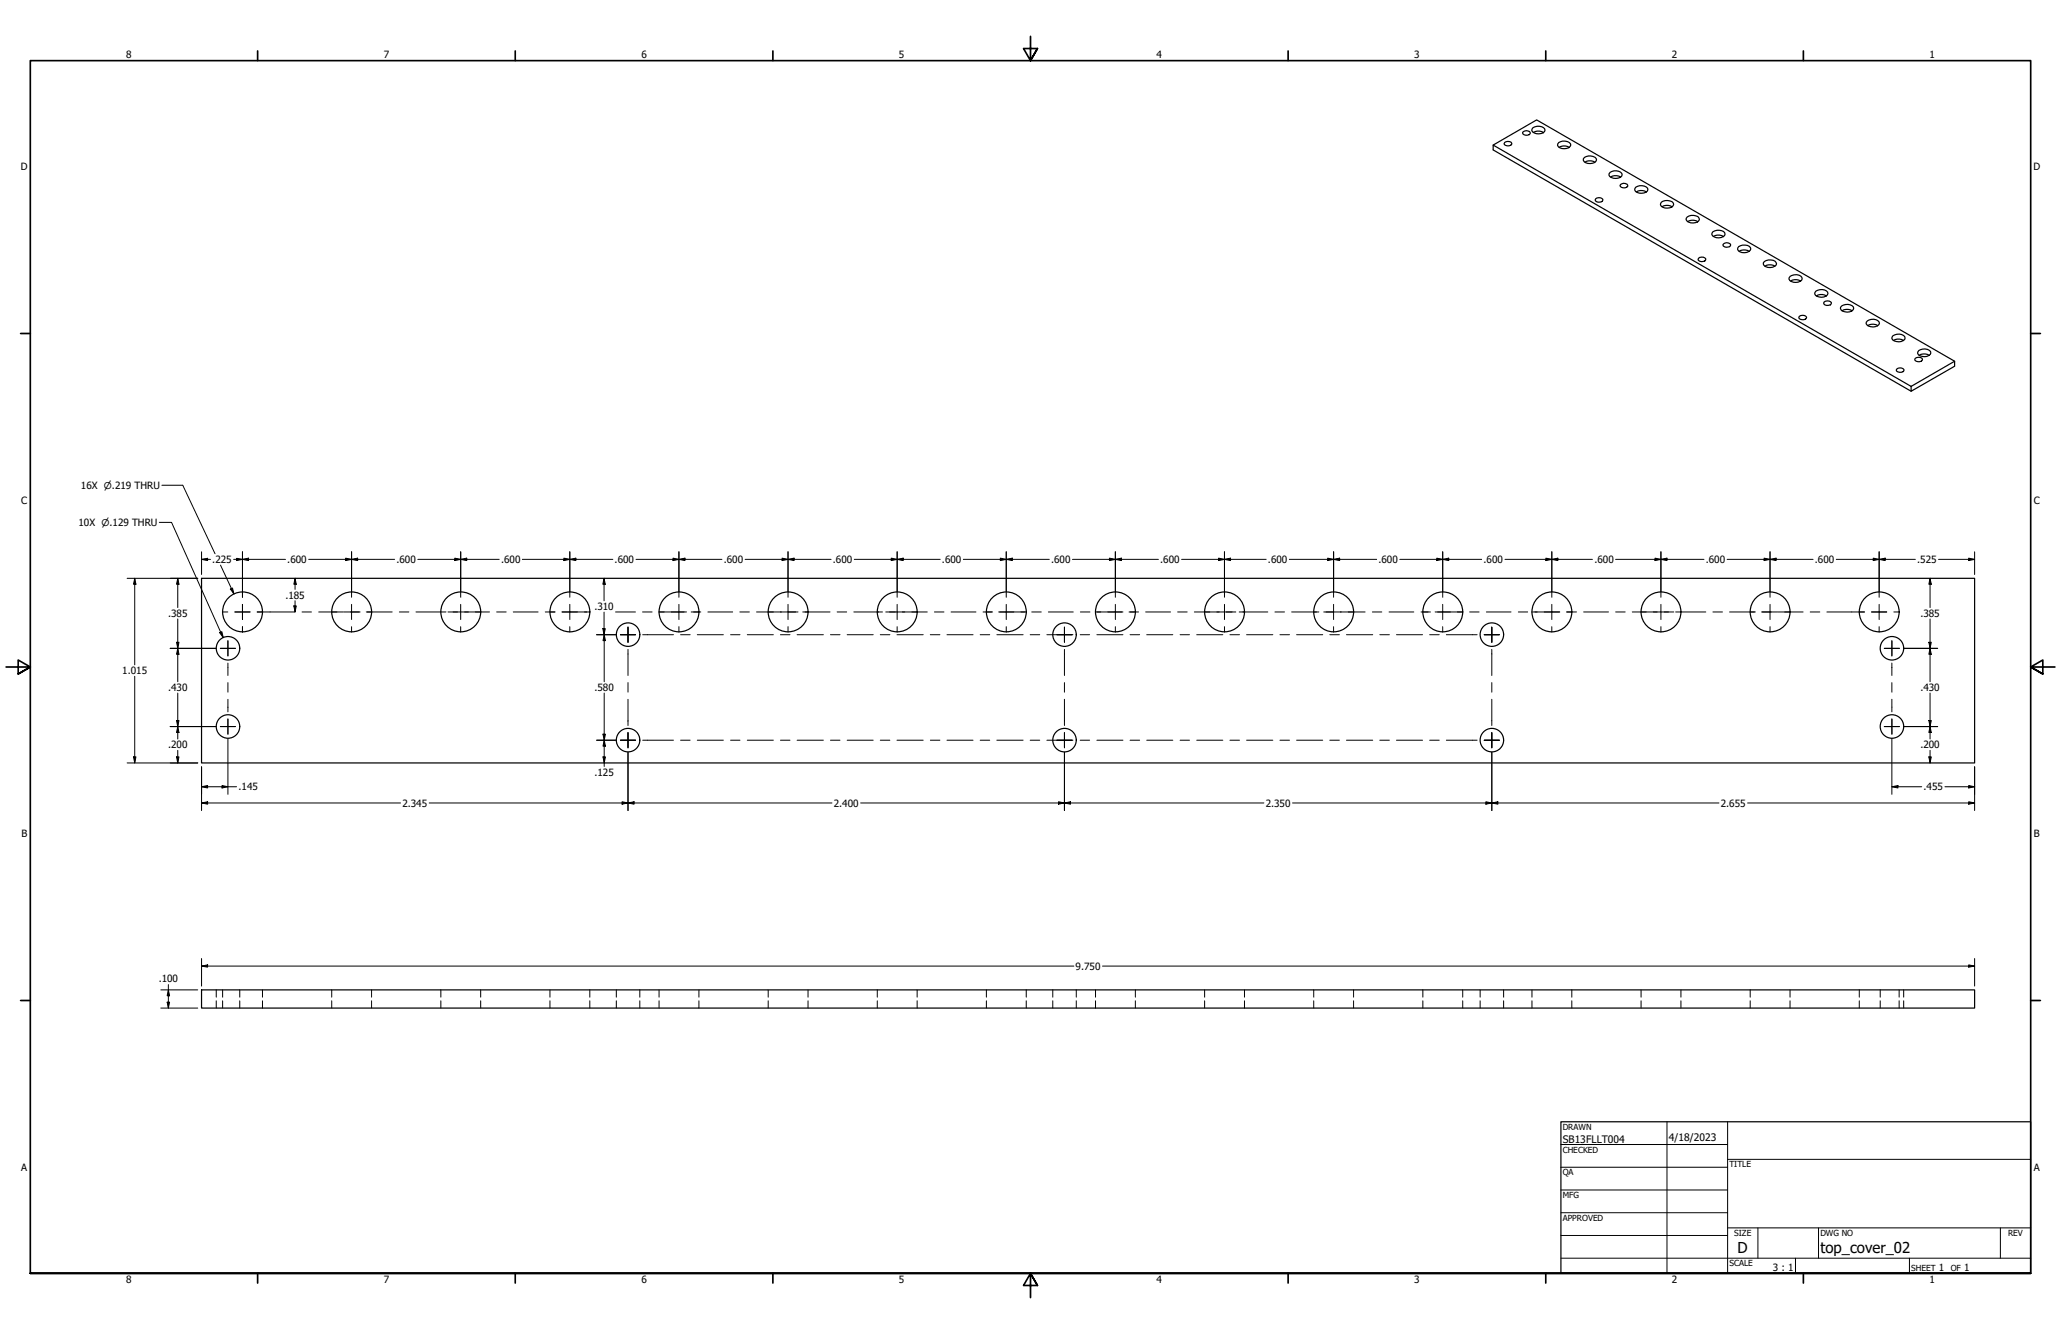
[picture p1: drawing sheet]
<svg xmlns="http://www.w3.org/2000/svg" width="864mm" height="559mm" viewBox="0 0 864 559" stroke-linecap="round" stroke-linejoin="round" font-family="sans-serif">
<!-- layer: Visible (ANSI) -->
<g fill="none" stroke="#000" stroke-width=".51">
<path d="M630.5 59.7a1.7 1.7 0 0 1 2.9 .8 1.96 1.96 0 0 1-3.2-.4zM638.2 55.2a1.74 1.74 0 0 1 3 .8 1.92 1.92 0 0 1-3.2-.4zM642.3 53.5a4 4 0 0 1 5 .5l.1 .5a3.3 3.3 0 0 1-5.5 .2zM642.5 55.5a4.1 4.1 0 0 1 4.2 0M653.1 59.8a4 4 0 0 1 5 .4 1.56 1.56 0 0 1-1.6 2 2.56 2.56 0 0 1-3.8-1.9zM625.7 60.8l18.2-10.6 175.1 101.1M653.3 61.7a4.1 4.1 0 0 1 4.2 0M663.9 66a4 4 0 0 1 4.9 .4 1.56 1.56 0 0 1-1.5 2 2.65 2.65 0 0 1-3.9-1.9zM664.1 67.9a3.9 3.9 0 0 1 4.2 0M674.7 72.2a3.9 3.9 0 0 1 4.9 .4l.1 .6a3.3 3.3 0 0 1-5.5 .1zM674.8 74.2a4.1 4.1 0 0 1 4.3 0M679.1 77.3a1.76 1.76 0 0 1 3 .7 1.97 1.97 0 0 1-3.3-.3z"/>
<path d="M685.4 78.4a4 4 0 0 1 5 .5l.1 .5a3.3 3.3 0 0 1-5.5 .2zM668.7 83.2a1.7 1.7 0 0 1 2.9 .8 1.88 1.88 0 0 1-3.2-.3zM685.6 80.4a4.1 4.1 0 0 1 4.3 0M696.2 84.6a4 4 0 0 1 5 .5 1.56 1.56 0 0 1-1.6 2 2.56 2.56 0 0 1-3.8-1.9zM696.4 86.6a4.1 4.1 0 0 1 4.3 0M707 90.9a3.9 3.9 0 0 1 4.9 .4l.2 .6a3.4 3.4 0 0 1-5.6 .1zM707.1 92.8a4.1 4.1 0 0 1 4.3 0M717.7 97.1a4 4 0 0 1 5 .4l.1 .6a3.3 3.3 0 0 1-5.5 .1zM717.9 99.1a4.1 4.1 0 0 1 4.3 0M711.8 108.1a1.7 1.7 0 0 1 2.9 .8 1.88 1.88 0 0 1-3.2-.3zM722.2 102.2a1.7 1.7 0 0 1 2.9 .7 1.92 1.92 0 0 1-3.2-.3zM728.5 103.3a4 4 0 0 1 5 .5l.1 .5a3.3 3.3 0 0 1-5.5 .2z"/>
<path d="M728.7 105.3a4.1 4.1 0 0 1 4.3 0M739.3 109.5a3.9 3.9 0 0 1 4.9 .5l.2 .6a3.3 3.3 0 0 1-5.5 .1zM739.5 111.5a3.9 3.9 0 0 1 4.2 0M750.1 115.8a3.7 3.7 0 0 1 4.9 .4l.1 .6a3.3 3.3 0 0 1-5.5 .1zM750.3 117.7a4.1 4.1 0 0 1 4.2 0M753.9 132.5a1.74 1.74 0 0 1 3 .8 1.96 1.96 0 0 1-3.2-.3zM760.9 122a3.9 3.9 0 0 1 4.9 .4l.1 .6a3.3 3.3 0 0 1-5.5 .1zM761 124a4.1 4.1 0 0 1 4.3 0M764.3 126.5a1.74 1.74 0 0 1 3 .8 1.88 1.88 0 0 1-3.1-.4zM771.7 128.2a3.9 3.9 0 0 1 4.9 .4l.1 .6a3.3 3.3 0 0 1-5.5 .1zM771.8 130.2a4.1 4.1 0 0 1 4.3 0M782.4 134.4a3.4 3.4 0 0 1 5.1 1 3.4 3.4 0 0 1-5.6 .2z"/>
<path d="M782.6 136.4a4.1 4.1 0 0 1 4.2 0M793.2 140.7a3.8 3.8 0 0 1 4.9 .3l.2 .7a3.3 3.3 0 0 1-5.6 .1zM793.4 142.6a4.1 4.1 0 0 1 4.2 0M794.8 154.6a1.7 1.7 0 0 1 3 .7 1.96 1.96 0 0 1-3.2-.3zM802.5 150.1a1.74 1.74 0 0 1 3 .8 1.96 1.96 0 0 1-3.2-.3zM804 146.9a3.9 3.9 0 0 1 4.9 .4l.2 .6a3.3 3.3 0 0 1-5.6 .1zM804.2 148.8a4.1 4.1 0 0 1 4.2 0M800.8 161.9l18.2-10.6v2.1l-18.2 10.5zM800.8 161.9l-175.1-101.1v2l175.1 101.1M84.5 242.3h742.9v77.3h-742.9zM84.5 414.7h742.9v7.6h-742.9z"/>
<circle cx="101.6" cy="256.3" r="8.4"/>
<circle cx="147.4" cy="256.3" r="8.4"/>
<circle cx="193.1" cy="256.3" r="8.4"/>
<circle cx="238.8" cy="256.3" r="8.4"/>
<circle cx="284.5" cy="256.3" r="8.4"/>
<circle cx="330.2" cy="256.3" r="8.4"/>
<circle cx="376" cy="256.3" r="8.4"/>
<circle cx="421.7" cy="256.3" r="8.4"/>
<circle cx="467.4" cy="256.3" r="8.4"/>
<circle cx="513.1" cy="256.3" r="8.4"/>
<circle cx="558.8" cy="256.3" r="8.4"/>
<circle cx="604.6" cy="256.3" r="8.4"/>
<circle cx="650.3" cy="256.3" r="8.4"/>
<circle cx="696" cy="256.3" r="8.4"/>
<circle cx="741.7" cy="256.3" r="8.4"/>
<circle cx="787.4" cy="256.3" r="8.4"/>
<circle cx="95.5" cy="271.6" r="4.9"/>
<circle cx="263.2" cy="265.8" r="4.9"/>
<circle cx="446.1" cy="265.8" r="4.9"/>
<circle cx="625.1" cy="265.8" r="4.9"/>
<circle cx="792.8" cy="271.6" r="4.9"/>
<circle cx="95.5" cy="304.3" r="4.9"/>
<circle cx="263.2" cy="310" r="4.9"/>
<circle cx="446.1" cy="310" r="4.9"/>
<circle cx="625.1" cy="310" r="4.9"/>
<circle cx="792.8" cy="304.3" r="4.9"/>
</g>
<!-- layer: Hidden (ANSI) -->
<g fill="none" stroke="#000" stroke-width=".42">
<path d="M90.6 414.7v3M90.6 419.2v3.1M93.3 414.7v3M93.3 419.2v3.1M100.5 414.7v3M100.5 419.2v3.1M110 414.7v3M110 419.2v3.1M139 414.7v3M139 419.2v3.1M155.7 414.7v3M155.7 419.2v3.1"/>
<path d="M184.7 414.7v3M184.7 419.2v3.1M201.4 414.7v3M201.4 419.2v3.1M230.4 414.7v3M230.4 419.2v3.1M247.1 414.7v3M247.1 419.2v3.1M258.3 414.7v3M258.3 419.2v3.1M268.1 414.7v3M268.1 419.2v3.1"/>
<path d="M276.2 414.7v3M276.2 419.2v3.1M292.9 414.7v3M292.9 419.2v3.1M321.9 414.7v3M321.9 419.2v3.1M338.6 414.7v3M338.6 419.2v3.1M367.6 414.7v3M367.6 419.2v3.1M384.3 414.7v3M384.3 419.2v3.1"/>
<path d="M413.3 414.7v3M413.3 419.2v3.1M430 414.7v3M430 419.2v3.1M441.1 414.7v3M441.1 419.2v3.1M451 414.7v3M451 419.2v3.1M459 414.7v3M459 419.2v3.1M475.7 414.7v3M475.7 419.2v3.1"/>
<path d="M504.8 414.7v3M504.8 419.2v3.1M521.5 414.7v3M521.5 419.2v3.1M550.5 414.7v3M550.5 419.2v3.1M567.2 414.7v3M567.2 419.2v3.1M596.2 414.7v3M596.2 419.2v3.1M612.9 414.7v3M612.9 419.2v3.1"/>
<path d="M620.2 414.7v3M620.2 419.2v3.1M630 414.7v3M630 419.2v3.1M641.9 414.7v3M641.9 419.2v3.1M658.6 414.7v3M658.6 419.2v3.1M687.6 414.7v3M687.6 419.2v3.1M704.3 414.7v3M704.3 419.2v3.1"/>
<path d="M733.4 414.7v3M733.4 419.2v3.1M750.1 414.7v3M750.1 419.2v3.1M779.1 414.7v3M779.1 419.2v3.1M787.8 414.7v3M787.8 419.2v3.1M795.8 414.7v3M795.8 419.2v3.1M797.7 414.7v3M797.7 419.2v3.1"/>
</g>
<!-- layer: Border (ANSI) -->
<g fill="none" stroke="#000" stroke-width=".7">
<path d="M431.8 15.2v10.2l-2.9-5.1h5.8l-2.9 5.1 2.9-5.1M107.9 21.3v4.1M215.9 21.3v4.1M323.8 21.3v4.1M539.8 21.3v4.1M647.7 21.3v4.1M755.6 21.3v4.1M8.6 139.7h4.1M850.9 139.7h4.1M2.5 279.4h10.2l-5.1-2.9v5.8l5.1-2.9-5.1 2.9M861.1 279.4h-10.2l5.1-2.9v5.8l-5.1-2.9 5.1 2.9M8.6 419.1h4.1"/>
<path d="M850.9 419.1h4.1M12.7 533.4v-508h838.2v508h-838.2h838.2M107.9 533.4v4.1M215.9 533.4v4.1M323.8 533.4v4.1M434.7 538.5l-2.9-5.1 2.9 5.1h-5.8l2.9-5.1v10.2M539.8 533.4v4.1M647.7 533.4v4.1M755.6 533.4v4.1"/>
</g>
<!-- layer: Title (ANSI) -->
<g fill="none" stroke="#000" stroke-width=".42">
<path d="M654 479.4h69.9M698.5 469.9v63.5M723.9 469.9v63.5M654 488.9h69.9M654 498.5h69.9M723.9 485.6h127M654 508h69.9M654 517.5h69.9M723.9 514.3h127M736.6 514.3v12.7M762 514.3v12.7M838.2 514.3v12.7"/>
<path d="M654 527h196.9M752.3 527v6.4M800.1 527v6.4"/>
</g>
<path d="M654 469.9h196.9v63.5h-196.9z" fill="none" stroke="#000" stroke-width=".51"/>
<!-- layer: Center Mark (ANSI) -->
<g fill="none" stroke="#000" stroke-width=".42">
<path d="M93.2 256.3h2.2M98.4 256.3h6.4M101.6 247.8v2.4M101.6 253.2v6.3M107.8 256.3h2.3M138.9 256.3h2.3M144.1 256.3h6.4M147.3 247.8v2.4M147.3 253.2v6.3M153.5 256.3h2.3M184.6 256.3h2.3M189.9 256.3h6.3"/>
<path d="M193 247.8v2.4M193 253.2v6.3M199.2 256.3h2.3M230.3 256.3h2.3M235.6 256.3h6.3M238.8 247.8v2.4M238.8 253.2v6.3M244.9 256.3h2.4M276 256.3h2.3M281.3 256.3h6.4M284.5 247.8v2.4M284.5 253.2v6.3"/>
<path d="M290.6 256.3h2.4M321.8 256.3h2.2M327 256.3h6.4M330.2 247.8v2.4M330.2 253.2v6.3M336.4 256.3h2.3M367.5 256.3h2.3M372.7 256.3h6.4M375.9 247.8v2.4M375.9 253.2v6.3M382.1 256.3h2.3M413.2 256.3h2.3"/>
<path d="M418.5 256.3h6.3M421.6 247.8v2.4M421.6 253.2v6.3M427.8 256.3h2.3M458.9 256.3h2.3M464.2 256.3h6.3M467.4 247.8v2.4M467.4 253.2v6.3M473.5 256.3h2.4M504.6 256.3h2.3M509.9 256.3h6.4M513.1 247.8v2.4"/>
<path d="M513.1 253.2v6.3M519.2 256.3h2.4M550.4 256.3h2.2M555.6 256.3h6.4M558.8 247.8v2.4M558.8 253.2v6.3M565 256.3h2.3M596.1 256.3h2.3M601.3 256.3h6.4M604.5 247.8v2.4M604.5 253.2v6.3M610.7 256.3h2.3"/>
<path d="M641.8 256.3h2.3M647.1 256.3h6.3M650.2 247.8v2.4M650.2 253.2v6.3M656.4 256.3h2.3M687.5 256.3h2.3M692.8 256.3h6.3M696 247.8v2.4M696 253.2v6.3M702.1 256.3h2.4M733.2 256.3h2.3M738.5 256.3h6.4"/>
<path d="M741.7 247.8v2.4M741.7 253.2v6.3M747.8 256.3h2.4M779 256.3h2.2M784.2 256.3h6.4M787.4 247.8v2.4M787.4 253.2v6.3M793.6 256.3h2.3M92.3 271.6h6.4M95.5 268.4v6.4M101.6 262.5v2.3M147.3 262.5v2.3"/>
<path d="M193 262.5v2.3M238.8 262.5v2.3M260 265.9h6.3M263.1 262.7v6.3M284.5 262.5v2.3M330.2 262.5v2.3M375.9 262.5v2.3M421.6 262.5v2.3M442.8 265.9h6.4M446 262.7v6.3M467.4 262.5v2.3M513.1 262.5v2.3"/>
<path d="M558.8 262.5v2.3M604.5 262.5v2.3M621.9 265.9h6.4M625.1 262.7v6.3M650.2 262.5v2.3M696 262.5v2.3M741.7 262.5v2.3M787.4 262.5v2.3M789.6 271.6h6.3M792.7 268.4v6.4M92.3 304.4h6.4M95.5 301.2v6.3"/>
<path d="M260 310.1h6.3M263.1 306.9v6.3M442.8 310.1h6.4M446 306.9v6.3M621.9 310.1h6.4M625.1 306.9v6.3M789.6 304.4h6.3M792.7 301.2v6.3"/>
</g>
<!-- layer: Dimension (ANSI) -->
<g fill="none" stroke="#000" stroke-width=".42">
<path d="M84.5 234.3l2.5-.4v.9zM84.5 231.1v9.6M84.5 234.3h3.7M97.9 234.3h21.7M99.1 233.9l2.5 .4-2.5 .5zM101.6 234.3l2.5-.5v1zM101.6 231.1v16.7M129.3 234.3h36.1M144.8 233.8l2.5 .5-2.5 .5zM147.3 234.3l2.6-.5v1zM147.3 231.1v16.7M175.1 234.3h34.1"/>
<path d="M190.6 233.8l2.4 .5-2.4 .5zM193 234.3l2.6-.5v1zM193 231.1v16.7M218.9 234.3h37.9M236.3 233.8l2.5 .5-2.5 .5zM238.8 234.3l2.5-.5v1zM238.8 231.1v16.7M266.5 234.3h36M282 233.8l2.5 .5-2.5 .5zM284.5 234.3l2.5-.5v1zM284.5 231.1v16.7M312.2 234.3h36"/>
<path d="M327.7 233.8l2.5 .5-2.5 .5zM330.2 234.3l2.5-.5v1zM330.2 231.1v16.7M357.9 234.3h36.1M373.4 233.8l2.5 .5-2.5 .5zM375.9 234.3l2.6-.5v1zM375.9 231.1v16.7M403.7 234.3h36M419.2 233.8l2.4 .5-2.4 .5zM421.6 234.3l2.6-.5v1zM421.6 231.1v16.7M449.4 234.3h36"/>
<path d="M464.9 233.8l2.5 .5-2.5 .5zM467.4 234.3l2.5-.5v1zM467.4 231.1v16.7M495.1 234.3h35.4M510.6 233.8l2.5 .5-2.5 .5zM513.1 234.3l2.5-.5v1zM513.1 231.1v16.7M540.3 234.3h36.5M556.3 233.8l2.5 .5-2.5 .5zM558.8 234.3l2.5-.5v1zM558.8 231.1v16.7M586.5 234.3h34.3"/>
<path d="M602 233.8l2.5 .5-2.5 .5zM604.5 234.3l2.6-.5v1zM604.5 231.1v16.7M630.6 234.3h36.7M647.8 233.8l2.4 .5-2.4 .5zM650.2 234.3l2.6-.5v1zM650.2 231.1v16.7M677 234.3h37M693.5 233.8l2.5 .5-2.5 .5zM696 234.3l2.5-.5v1zM696 231.1v16.7M723.7 234.3h36"/>
<path d="M739.2 233.8l2.5 .5-2.5 .5zM741.7 234.3l2.5-.5v1zM741.7 231.1v16.7M769.4 234.3h33.2M784.9 233.8l2.5 .5-2.5 .5zM787.4 234.3l2.5-.5v1zM787.4 231.1v16.7M812.3 234.3h15.1M824.9 233.8l2.5 .5-2.5 .5zM827.4 231.1v9.6M53.3 242.3h29.6M56.5 242.3l.5 2.4h-1.1z"/>
<path d="M56.5 242.3v36.2M74.5 242.3l.5 2.4h-1zM74.5 242.3v12.2M74.5 259.3v26.3M123.1 253.8h1l-.5 2.5zM123.6 242.3l.5 2.4h-1zM123.6 242.3v4.6M123.6 251.7v4.6M253.1 242.3l.5 2.4h-1zM253.1 242.3v9.4M253.1 256.4v9.5M808.7 242.3l.5 2.4h-1z"/>
<path d="M808.7 242.3v12.2M808.7 259.3v26.3M71.3 271.6h19.2M74 269h1l-.5 2.6zM74.5 271.6l.5 2.5h-1zM249.9 265.9h8.2M252.6 263.3h1l-.5 2.6zM253.2 265.9l.5 2.5h-1zM253.2 265.9v19.7M797.8 271.6h14.1M808.2 269h1l-.5 2.6zM808.7 271.6l.5 2.5h-1z"/>
<path d="M56.5 283.3v36.3M74.5 290.3v19.3M253.2 290.3v30.8M808.7 290.3v19.3M53.3 319.6h29.6M55.9 317.1h1.1l-.5 2.5zM71.3 304.4h19.2M74 301.8h1l-.5 2.6zM74 317.1h1l-.5 2.5zM74.5 304.4l.5 2.4h-1zM74.5 314.3v5.3M95.5 309.4v23.3"/>
<path d="M250 310.1h8.1M252.7 307.5h1l-.5 2.6zM252.7 317.1h1l-.5 2.5zM253.2 310.1l.5 2.4h-1zM263.1 315.1v24.4M446 315.1v24.4M625.1 315.1v24.4M792.7 309.4v23.3M797.8 304.4h14.1M808.2 317.1h1l-.5 2.5zM808.2 301.8h1l-.5 2.6zM808.7 304.4l.5 2.4h-1z"/>
<path d="M808.7 314.3v5.3M84.5 336.4l2.5-.5v1zM84.5 329.6l2.5-.5v1zM84.5 321.2v18.3M84.5 329.6h14.6M84.5 336.4h83.3M93 329.1l2.5 .5-2.5 .5zM179.8 336.4h168.8M260.7 335.9l2.4 .5-2.4 .5zM263.1 336.4l2.6-.5v1zM360.6 336.4h169M443.5 335.9l2.5 .5-2.5 .5z"/>
<path d="M446 336.4l2.6-.5v1zM541.6 336.4h178.7M622.6 335.9l2.5 .5-2.5 .5zM625.1 336.4l2.5-.5v1zM732.3 336.4h95.1M792.7 329.6l2.6-.5v1zM792.7 329.6h12.5M815 329.6h12.4M824.9 329.1l2.5 .5-2.5 .5zM824.9 335.9l2.5 .5-2.5 .5zM827.4 321.2v18.3M67.4 414.7h15.5"/>
<path d="M70 419.8h1.1l-.6 2.5zM70.5 414.7l.6 2.4h-1.1zM70.5 412.4v9.9M84.5 404.7l2.5-.5v.9zM84.5 404.7h365.5M84.5 401.5v11.6M462 404.7h365.4M824.9 404.2l2.5 .5-2.5 .4zM827.4 401.5v11.6M67.4 422.3h15.5"/>
</g>
<g fill="#000">
<path d="M84.5 234.3l2.5-.4v.9z" fill-rule="evenodd"/>
<path d="M99.1 233.9l2.5 .4-2.5 .5z" fill-rule="evenodd"/>
<path d="M101.6 234.3l2.5-.5v1z" fill-rule="evenodd"/>
<path d="M144.8 233.8l2.5 .5-2.5 .5z" fill-rule="evenodd"/>
<path d="M147.3 234.3l2.6-.5v1z" fill-rule="evenodd"/>
<path d="M190.6 233.8l2.4 .5-2.4 .5z" fill-rule="evenodd"/>
<path d="M193 234.3l2.6-.5v1z" fill-rule="evenodd"/>
<path d="M236.3 233.8l2.5 .5-2.5 .5z" fill-rule="evenodd"/>
<path d="M238.8 234.3l2.5-.5v1z" fill-rule="evenodd"/>
<path d="M282 233.8l2.5 .5-2.5 .5z" fill-rule="evenodd"/>
<path d="M284.5 234.3l2.5-.5v1z" fill-rule="evenodd"/>
<path d="M327.7 233.8l2.5 .5-2.5 .5z" fill-rule="evenodd"/>
<path d="M330.2 234.3l2.5-.5v1z" fill-rule="evenodd"/>
<path d="M373.4 233.8l2.5 .5-2.5 .5z" fill-rule="evenodd"/>
<path d="M375.9 234.3l2.6-.5v1z" fill-rule="evenodd"/>
<path d="M419.2 233.8l2.4 .5-2.4 .5z" fill-rule="evenodd"/>
<path d="M421.6 234.3l2.6-.5v1z" fill-rule="evenodd"/>
<path d="M464.9 233.8l2.5 .5-2.5 .5z" fill-rule="evenodd"/>
<path d="M467.4 234.3l2.5-.5v1z" fill-rule="evenodd"/>
<path d="M510.6 233.8l2.5 .5-2.5 .5z" fill-rule="evenodd"/>
<path d="M513.1 234.3l2.5-.5v1z" fill-rule="evenodd"/>
<path d="M556.3 233.8l2.5 .5-2.5 .5z" fill-rule="evenodd"/>
<path d="M558.8 234.3l2.5-.5v1z" fill-rule="evenodd"/>
<path d="M602 233.8l2.5 .5-2.5 .5z" fill-rule="evenodd"/>
<path d="M604.5 234.3l2.6-.5v1z" fill-rule="evenodd"/>
<path d="M647.8 233.8l2.4 .5-2.4 .5z" fill-rule="evenodd"/>
<path d="M650.2 234.3l2.6-.5v1z" fill-rule="evenodd"/>
<path d="M693.5 233.8l2.5 .5-2.5 .5z" fill-rule="evenodd"/>
<path d="M696 234.3l2.5-.5v1z" fill-rule="evenodd"/>
<path d="M739.2 233.8l2.5 .5-2.5 .5z" fill-rule="evenodd"/>
<path d="M741.7 234.3l2.5-.5v1z" fill-rule="evenodd"/>
<path d="M784.9 233.8l2.5 .5-2.5 .5z" fill-rule="evenodd"/>
<path d="M787.4 234.3l2.5-.5v1z" fill-rule="evenodd"/>
<path d="M824.9 233.8l2.5 .5-2.5 .5z" fill-rule="evenodd"/>
<path d="M56.5 242.3l.5 2.4h-1.1z" fill-rule="evenodd"/>
<path d="M74.5 242.3l.5 2.4h-1z" fill-rule="evenodd"/>
<path d="M123.1 253.8h1l-.5 2.5z" fill-rule="evenodd"/>
<path d="M123.6 242.3l.5 2.4h-1z" fill-rule="evenodd"/>
<path d="M253.1 242.3l.5 2.4h-1z" fill-rule="evenodd"/>
<path d="M808.7 242.3l.5 2.4h-1z" fill-rule="evenodd"/>
<path d="M74 269h1l-.5 2.6z" fill-rule="evenodd"/>
<path d="M74.5 271.6l.5 2.5h-1z" fill-rule="evenodd"/>
<path d="M252.6 263.3h1l-.5 2.6z" fill-rule="evenodd"/>
<path d="M253.2 265.9l.5 2.5h-1z" fill-rule="evenodd"/>
<path d="M808.2 269h1l-.5 2.6z" fill-rule="evenodd"/>
<path d="M808.7 271.6l.5 2.5h-1z" fill-rule="evenodd"/>
<path d="M55.9 317.1h1.1l-.5 2.5z" fill-rule="evenodd"/>
<path d="M74 301.8h1l-.5 2.6z" fill-rule="evenodd"/>
<path d="M74 317.1h1l-.5 2.5z" fill-rule="evenodd"/>
<path d="M74.5 304.4l.5 2.4h-1z" fill-rule="evenodd"/>
<path d="M252.7 307.5h1l-.5 2.6z" fill-rule="evenodd"/>
<path d="M252.7 317.1h1l-.5 2.5z" fill-rule="evenodd"/>
<path d="M253.2 310.1l.5 2.4h-1z" fill-rule="evenodd"/>
<path d="M808.2 317.1h1l-.5 2.5z" fill-rule="evenodd"/>
<path d="M808.2 301.8h1l-.5 2.6z" fill-rule="evenodd"/>
<path d="M808.7 304.4l.5 2.4h-1z" fill-rule="evenodd"/>
<path d="M84.5 336.4l2.5-.5v1z" fill-rule="evenodd"/>
<path d="M84.5 329.6l2.5-.5v1z" fill-rule="evenodd"/>
<path d="M93 329.1l2.5 .5-2.5 .5z" fill-rule="evenodd"/>
<path d="M260.7 335.9l2.4 .5-2.4 .5z" fill-rule="evenodd"/>
<path d="M263.1 336.4l2.6-.5v1z" fill-rule="evenodd"/>
<path d="M443.5 335.9l2.5 .5-2.5 .5z" fill-rule="evenodd"/>
<path d="M446 336.4l2.6-.5v1z" fill-rule="evenodd"/>
<path d="M622.6 335.9l2.5 .5-2.5 .5z" fill-rule="evenodd"/>
<path d="M625.1 336.4l2.5-.5v1z" fill-rule="evenodd"/>
<path d="M792.7 329.6l2.6-.5v1z" fill-rule="evenodd"/>
<path d="M824.9 329.1l2.5 .5-2.5 .5z" fill-rule="evenodd"/>
<path d="M824.9 335.9l2.5 .5-2.5 .5z" fill-rule="evenodd"/>
<path d="M70 419.8h1.1l-.6 2.5z" fill-rule="evenodd"/>
<path d="M70.5 414.7l.6 2.4h-1.1z" fill-rule="evenodd"/>
<path d="M84.5 404.7l2.5-.5v.9z" fill-rule="evenodd"/>
<path d="M824.9 404.2l2.5 .5-2.5 .4z" fill-rule="evenodd"/>
</g>
<!-- layer: Centerline (ANSI) -->
<g fill="none" stroke="#000" stroke-width=".42">
<path d="M98.4 256.3h6.4M107.8 256.3h15.7M126.6 256.3h3.9M133.5 256.3h10.4M146.9 256.3h4M153.9 256.3h10.4M167.3 256.3h4M174.3 256.3h10.4M187.7 256.3h4M194.7 256.3h10.4M208.1 256.3h4M215.1 256.3h10.4"/>
<path d="M228.5 256.3h4M235.5 256.3h10.4M257.9 256.3h8.4M269.2 256.3h4M276.2 256.3h10.4M289.6 256.3h4M296.6 256.3h10.4M310 256.3h4M317 256.3h10.4M330.4 256.3h4M337.4 256.3h10.4M350.8 256.3h4"/>
<path d="M357.8 256.3h10.4M371.2 256.3h4M378.1 256.3h10.5M391.5 256.3h4M398.5 256.3h10.4M411.9 256.3h4M418.9 256.3h10.4M432.3 256.3h4M439.3 256.3h10.4M452.7 256.3h4M459.7 256.3h10.4M473.1 256.3h4"/>
<path d="M480.1 256.3h10.4M493.5 256.3h4M500.4 256.3h10.5M513.8 256.3h4M520.8 256.3h10.4M534.2 256.3h4M541.2 256.3h10.4M554.7 256.3h3.9M561.7 256.3h10.3M575.1 256.3h3.9M582 256.3h10.4M595.4 256.3h4"/>
<path d="M602.4 256.3h10.4M615.8 256.3h4M622.8 256.3h10.4M636.2 256.3h3.9M643.2 256.3h10.4M656.6 256.3h4M663.6 256.3h10.4M677 256.3h4M684 256.3h10.4M697.4 256.3h4M704.3 256.3h10.5M717.7 256.3h4"/>
<path d="M724.7 256.3h10.4M738.1 256.3h4M745.1 256.3h10.4M758.5 256.3h4M765.5 256.3h15.7M784.2 256.3h6.4M95.5 268.4v6.4M95.5 277.7v5.3M260 265.9h6.3M263.1 262.7v6.3M263.1 272v11M269.3 265.9h12.9"/>
<path d="M285.2 265.9h4M292.2 265.9h10.9M306.1 265.9h4M313.1 265.9h10.9M327 265.9h4M334 265.9h11M348 265.9h4M355 265.9h10.9M368.9 265.9h4M375.9 265.9h10.9M389.8 265.9h4M396.8 265.9h10.9"/>
<path d="M410.7 265.9h4M417.7 265.9h11M431.7 265.9h4M438.7 265.9h10.9M446 262.7v6.3M446 272v11M452.6 265.9h4M459.6 265.9h10.9M473.5 265.9h4M480.5 265.9h10.9M494.5 265.9h3.9M501.5 265.9h10.9"/>
<path d="M515.4 265.9h4M522.4 265.9h10.9M536.3 265.9h4M543.3 265.9h10.9M557.2 265.9h4M564.2 265.9h11M578.2 265.9h4M585.2 265.9h10.9M599.1 265.9h4M606 265.9h12.9M621.9 265.9h6.4M625.1 262.7v6.3"/>
<path d="M625.1 272v11M792.7 268.4v6.4M792.7 277.7v5.3M95.5 285.9v4M95.5 292.9v5.3M263.1 285.9v4M263.1 292.9v11M446 285.9v4M446 292.9v11M625.1 285.9v4M625.1 292.9v11M792.7 285.9v4"/>
<path d="M792.7 292.9v5.3M95.5 301.2v6.3M260 310.1h6.3M263.1 306.9v6.3M269.3 310.1h12.9M285.2 310.1h4M292.2 310.1h10.9M306.1 310.1h4M313.1 310.1h10.9M327 310.1h4M334 310.1h11M348 310.1h4"/>
<path d="M355 310.1h10.9M368.9 310.1h4M375.9 310.1h10.9M389.8 310.1h4M396.8 310.1h10.9M410.7 310.1h4M417.7 310.1h11M431.7 310.1h4M438.7 310.1h10.9M446 306.9v6.3M452.6 310.1h4M459.6 310.1h10.9"/>
<path d="M473.5 310.1h4M480.5 310.1h10.9M494.5 310.1h3.9M501.5 310.1h10.9M515.4 310.1h4M522.4 310.1h10.9M536.3 310.1h4M543.3 310.1h10.9M557.2 310.1h4M564.2 310.1h11M578.2 310.1h4M585.2 310.1h10.9"/>
<path d="M599.1 310.1h4M606 310.1h12.9M621.9 310.1h6.4M625.1 306.9v6.3M792.7 301.2v6.3"/>
</g>
<!-- layer: Symbol (ANSI) -->
<path d="M66.7 218.8h5.2l21.6 48.3M67.8 203.3h8.8l13.5 28.7M92.4 236.7l5.6 12.1M96.5 246.8l.9-.5 .6 2.5zM92 265l1-.4 .5 2.5z" fill="none" stroke="#000" stroke-width=".42"/>
<g fill="#000">
<path d="M96.5 246.8l.9-.5 .6 2.5z" fill-rule="evenodd"/>
<path d="M92 265l1-.4 .5 2.5z" fill-rule="evenodd"/>
</g>
<g font-size="6.3">
<text x="728.1" y="524.9">D</text>
<text x="762.8" y="525">top_cover_02</text>
</g>
<g font-size="4.3">
<text x="654.8" y="478.6">SB13FLLT004</text>
<text x="699.3" y="478">4/18/2023</text>
</g>
<g font-size="4.2">
<text x="52.8" y="24.4">8</text>
<text x="160.8" y="24.4">7</text>
<text x="268.7" y="24.4">6</text>
<text x="376.7" y="24.4">5</text>
<text x="484.6" y="24.4">4</text>
<text x="592.6" y="24.4">3</text>
<text x="700.5" y="24.4">2</text>
<text x="808.5" y="24.4">1</text>
<text x="8.8" y="71.4">D</text>
<text x="852" y="71.4">D</text>
<text x="33.9" y="204.8">16X ⌀.219 THRU</text>
<text x="8.9" y="211.1">C</text>
<text x="852.2" y="211.1">C</text>
<text x="32.8" y="220.3">10X ⌀.129 THRU</text>
<text x="89" y="235.8">.225</text>
<text x="120.4" y="235.8">.600</text>
<text x="166.1" y="235.8">.600</text>
<text x="210" y="235.8">.600</text>
<text x="257.6" y="235.8">.600</text>
<text x="303.3" y="235.8">.600</text>
<text x="349" y="235.8">.600</text>
<text x="394.7" y="235.8">.600</text>
<text x="440.4" y="235.8">.600</text>
<text x="486.2" y="235.8">.600</text>
<text x="531.3" y="235.8">.600</text>
<text x="577.6" y="235.8">.600</text>
<text x="621.7" y="235.8">.600</text>
<text x="668.1" y="235.8">.600</text>
<text x="714.8" y="235.8">.600</text>
<text x="760.5" y="235.8">.600</text>
<text x="803.3" y="235.8">.525</text>
<text x="119.6" y="250.8">.185</text>
<text x="249" y="255.6">.310</text>
<text x="70.4" y="258.4">.385</text>
<text x="804.7" y="258.4">.385</text>
<text x="51.2" y="282.4">1.015</text>
<text x="70.4" y="289.5">.430</text>
<text x="249.1" y="289.5">.580</text>
<text x="804.7" y="289.5">.430</text>
<text x="70.4" y="313.5">.200</text>
<text x="804.7" y="313.5">.200</text>
<text x="249.1" y="325">.125</text>
<text x="99.9" y="331.1">.145</text>
<text x="806" y="331.1">.455</text>
<text x="168.6" y="337.9">2.345</text>
<text x="349.4" y="337.9">2.400</text>
<text x="530.4" y="337.9">2.350</text>
<text x="721" y="337.9">2.655</text>
<text x="9" y="350.8">B</text>
<text x="852.2" y="350.8">B</text>
<text x="450.7" y="406.2">9.750</text>
<text x="66.5" y="411.5">.100</text>
<text x="8.9" y="490.5">A</text>
<text x="852.2" y="490.5">A</text>
<text x="742.9" y="532.6">3 : 1</text>
<text x="812.4" y="532.6">1</text>
<text x="823" y="532.6">1</text>
<text x="52.8" y="537.5">8</text>
<text x="160.8" y="537.5">7</text>
<text x="268.7" y="537.5">6</text>
<text x="376.7" y="537.5">5</text>
<text x="484.6" y="537.5">4</text>
<text x="592.6" y="537.5">3</text>
<text x="700.5" y="537.5">2</text>
<text x="808.5" y="537.5">1</text>
</g>
<g font-size="3.5">
<text x="654.8" y="473.2">DRAWN</text>
<text x="654.8" y="482.8">CHECKED</text>
<text x="724.7" y="488.9">TITLE</text>
<text x="654.8" y="492.3">QA</text>
<text x="654.8" y="501.8">MFG</text>
<text x="654.8" y="511.4">APPROVED</text>
<text x="726.7" y="517.7">SIZE</text>
<text x="762.8" y="517.7">DWG NO</text>
<text x="841.4" y="517.7">REV</text>
<text x="724.7" y="530.4">SCALE</text>
<text x="800.9" y="532.6">SHEET</text>
<text x="817.4" y="532.6">OF</text>
</g>
</svg>
